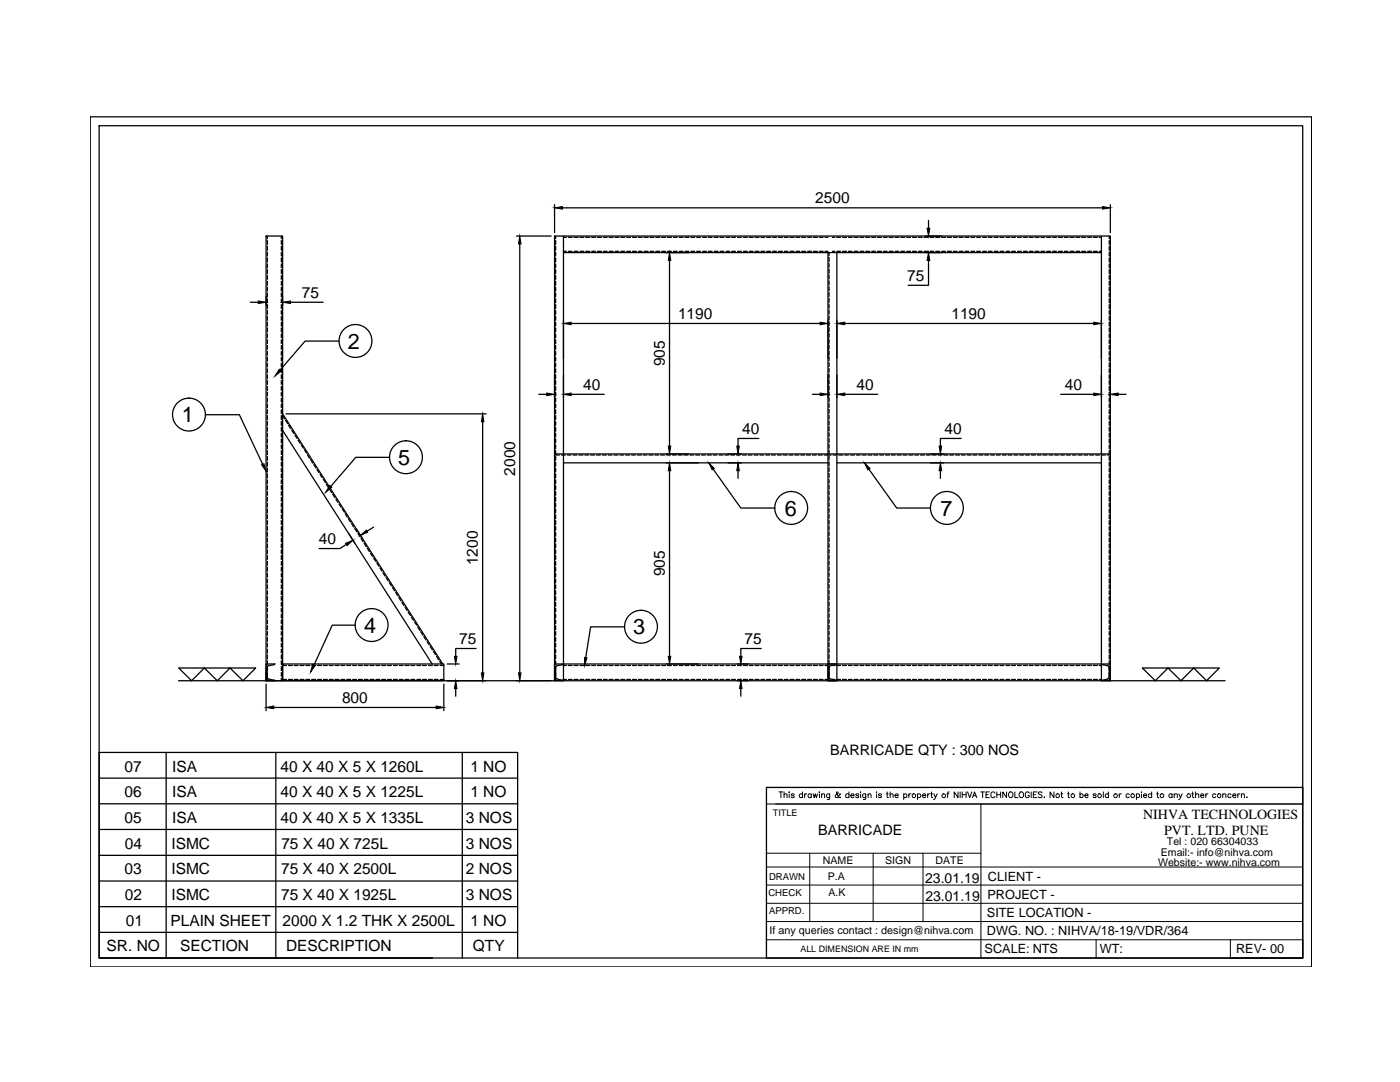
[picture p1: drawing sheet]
<svg xmlns="http://www.w3.org/2000/svg" width="279mm" height="216mm" viewBox="0 0 279 216" stroke-linecap="round" stroke-linejoin="round" font-family="sans-serif">
<!-- layer: 0 -->
<g fill="none" stroke="#000" stroke-width=".25">
<path d="M18 23.3h243.8v169.6h-243.8zM19.8 25.1h240.2v166.1h-240.2zM53.1 47.1h3.3v88.7h-3.3zM53.1 59.1v1.9M53.4 47.1v.5M53.4 48v.8M53.4 49.1v.8M53.4 50.3v.8M53.4 51.5v.8M53.4 52.6v.8M53.4 53.8v.8M53.4 55v.7"/>
<path d="M53.4 56.1v.8M53.4 57.3v.8M53.4 58.4v.9M53.4 59.6v.8M56.1 47.1v.5M56.1 48v.8M56.1 49.1v.8M56.1 50.3v.8M56.1 51.5v.8M56.1 52.6v.8M56.1 53.8v.8M56.1 55v.7"/>
<path d="M56.1 56.1v.8M56.1 57.3v.8M56.1 58.4v.9M56.1 59.6v.8M56.4 59.1v1.9M103.1 47.1h6.9M103.7 48.7v85.6M110.7 40.8v5.6M110.9 47.1v.5M110.9 48v.8M110.9 49.1v.8M110.9 50.3v.8"/>
<path d="M110.9 51.5v.8M110.9 52.6v.8M110.9 53.8v.8M110.9 55v.7M110.9 56.1v.8M110.9 57.3v.8M110.9 58.4v.9M110.9 59.6v.8M112.2 41.5h107.9M112.5 47.1v88.7h-1.8v-3.3h109.1M112.5 50.4h107.3M112.5 50.2h.5"/>
<path d="M112.5 47.4h.5M113.4 50.2h.8M113.4 47.4h.8M114.6 50.2h.8M114.6 47.4h.8M115.8 50.2h.7M115.8 47.4h.7M116.9 50.2h.8M116.9 47.4h.8M118.1 50.2h.7M118.1 47.4h.7M119.2 50.2h.8"/>
<path d="M119.2 47.4h.8M120.4 50.2h.8M120.4 47.4h.8M121.6 50.2h.8M121.6 47.4h.8M122.7 50.2h.8M122.7 47.4h.8M123.9 50.2h.8M123.9 47.4h.8M125.1 50.2h.7M125.1 47.4h.7M126.2 50.2h.8"/>
<path d="M126.2 47.4h.8M127.4 50.2h.8M127.4 47.4h.8M128.5 50.2h.8M128.5 47.4h.8M129.7 50.2h.8M129.7 47.4h.8M130.9 50.2h.8M130.9 47.4h.8M132.1 50.2h.7M132.1 47.4h.7M133.2 50.2h.8"/>
<path d="M133.2 47.4h.8M133.6 52v37M134.4 50.2h.7M134.4 47.4h.7M135.6 50.2h.7M135.6 47.4h.7M136.7 50.2h.8M136.7 47.4h.8M137.9 50.2h.8M137.9 47.4h.8M139 50.2h.8M139 47.4h.8"/>
<path d="M140.2 50.2h.8M140.2 47.4h.8M141.4 50.2h.7M141.4 47.4h.7M142.6 50.2h.7M142.6 47.4h.7M143.7 50.2h.8M143.7 47.4h.8M144.9 50.2h.7M144.9 47.4h.7M146 50.2h.8M146 47.4h.8"/>
<path d="M147.2 50.2h.8M147.2 47.4h.8M148.4 50.2h.8M148.4 47.4h.8M149.5 50.2h.8M149.5 47.4h.8M150.7 50.2h.8M150.7 47.4h.8M151.9 50.2h.7M151.9 47.4h.7M153 50.2h.8M153 47.4h.8"/>
<path d="M154.2 50.2h.8M154.2 47.4h.8M155.3 50.2h.8M155.3 47.4h.8M156.5 50.2h.8M156.5 47.4h.8M157.7 50.2h.8M157.7 47.4h.8M158.8 50.2h.8M158.8 47.4h.8M160 50.2h.8M160 47.4h.8"/>
<path d="M161.2 50.2h.7M161.2 47.4h.7M162.3 50.2h.8M162.3 47.4h.8M163.5 50.2h.8M163.5 47.4h.8M164.6 50.2h.6M164.6 47.4h.6M165.2 50.4v85.4h1.8v-85.4M165.5 50.4v.6M165.5 51.4v.8M165.5 52.6v.7"/>
<path d="M165.5 53.7v.8M165.5 54.9v.8M165.5 56v.8M165.5 57.2v.8M165.5 58.4v.8M165.5 59.5v.8M166.1 50.2h.5M166.1 47.4h.5M167 50.2h.7M167 47.4h.7M168.1 50.2h.8M168.1 47.4h.8"/>
<path d="M169.3 50.2h.8M169.3 47.4h.8M170.4 50.2h.9M170.4 47.4h.9M171.6 50.2h.8M171.6 47.4h.8M172.8 50.2h.8M172.8 47.4h.8M174 50.2h.7M174 47.4h.7M175.1 50.2h.8M175.1 47.4h.8"/>
<path d="M176.3 50.2h.8M176.3 47.4h.8M177.4 50.2h.8M177.4 47.4h.8M178.6 50.2h.8M178.6 47.4h.8M179.8 50.2h.8M179.8 47.4h.8M180.9 50.2h.8M180.9 47.4h.8M182.1 50.2h.8M182.1 47.4h.8"/>
<path d="M183.3 50.2h.7M183.3 47.4h.7M184.4 50.2h.8M184.4 47.4h.8M184.6 47.1h3.3M185.3 52v4.9h-4.1M185.3 44v1.5M185.6 50.2h.8M185.6 47.4h.8M186.7 50.2h.9M186.7 47.4h.9M187.9 50.2h.8"/>
<path d="M187.9 47.4h.8M189.1 50.2h.8M189.1 47.4h.8M190.3 50.2h.7M190.3 47.4h.7M191.4 50.2h.8M191.4 47.4h.8M192.6 50.2h.8M192.6 47.4h.8M193.8 50.2h.7M193.8 47.4h.7M194.9 50.2h.8"/>
<path d="M194.9 47.4h.8M196.1 50.2h.8M196.1 47.4h.8M197.2 50.2h.8M197.2 47.4h.8M198.4 50.2h.8M198.4 47.4h.8M199.6 50.2h.7M199.6 47.4h.7M200.8 50.2h.7M200.8 47.4h.7M201.9 50.2h.8"/>
<path d="M201.9 47.4h.8M203.1 50.2h.7M203.1 47.4h.7M204.2 50.2h.8M204.2 47.4h.8M205.4 50.2h.8M205.4 47.4h.8M206.6 50.2h.8M206.6 47.4h.8M207.7 50.2h.8M207.7 47.4h.8M208.9 50.2h.8"/>
<path d="M208.9 47.4h.8M210.1 50.2h.7M210.1 47.4h.7M211.2 50.2h.8M211.2 47.4h.8M212.4 50.2h.8M212.4 47.4h.8M213.5 50.2h.8M213.5 47.4h.8M214.7 50.2h.8M214.7 47.4h.8M215.9 50.2h.8"/>
<path d="M215.9 47.4h.8M217.1 50.2h.7M217.1 47.4h.7M218.2 50.2h.8M218.2 47.4h.8M219.4 50.2h.4M219.4 47.4h.4M219.8 47.1v88.7h1.8v-3.3h-1.8M221.4 47.1v.5M221.4 48v.8M221.4 49.1v.8M221.4 50.3v.8"/>
<path d="M221.4 51.5v.8M221.4 52.6v.8M221.4 53.8v.8M221.4 55v.7M221.4 56.1v.8M221.4 57.3v.8M221.4 58.4v.9M221.4 59.6v.8M221.6 40.8v5.6M50 60.3h1.5M53.4 60.8v.8M53.4 62v.7"/>
<path d="M53.4 63.1v.8M53.4 64.3v.8M53.4 65.4v.8M53.4 66.6v.8M53.4 67.8v.8M53.4 68.9v.8M53.4 70.1v.8M53.4 71.3v.7M53.4 72.5v.7M53.4 73.6v.8M53.4 74.8v.8M53.4 75.9v.8"/>
<path d="M53.4 77.1v.8M53.4 78.3v.7M53.4 79.4v.8M56.1 60.8v.8M56.1 62v.7M56.1 63.1v.8M56.1 64.3v.8M56.1 65.4v.8M56.1 66.6v.8M56.1 67.8v.8M56.1 68.9v.8M56.1 70.1v.8"/>
<path d="M56.1 71.3v.7M56.1 72.5v.7M56.1 73.6v.8M56.1 74.8v.8M56.1 75.9v.8M56.1 77.1v.8M56.1 78.3v.7M56.1 79.4v.8M58 60.3h6.5M67.7 68.1h-6.8l-5 5.8M107.5 78.7h1.6M110.9 60.8v.8"/>
<path d="M110.9 62v.7M110.9 63.1v.8M110.9 64.3v.8M110.9 65.4v.8M110.9 66.6v.8M110.9 67.8v.8M110.9 68.9v.8M110.9 70.1v.8M110.9 71.3v.7M110.9 72.5v.7M110.9 73.6v.8M110.9 74.8v.8"/>
<path d="M110.9 75.9v.8M110.9 77.1v.8M110.9 78.3v.7M110.9 79.4v.8M114 64.5h49.7M114 78.7h6.6M162.2 78.7h1.5M165.2 63.9v7.6M165.2 74.8v4.6M165.5 60.7v.8M165.5 61.9v.7M165.5 63.1v.7"/>
<path d="M165.5 64.2v.8M165.5 65.4v.8M165.5 66.5v.8M165.5 67.7v.8M165.5 68.9v.7M165.5 70v.8M165.5 71.2v.8M165.5 72.4v.7M165.5 73.5v.8M165.5 74.7v.8M165.5 75.8v.8M165.5 77v.8"/>
<path d="M165.5 78.2v.8M165.5 79.4v.7M167 63.9v7.6M167 74.8v4.6M168.6 64.5h49.7M168.6 78.7h6.5M211.7 78.7h6.6M221.4 60.8v.8M221.4 62v.7M221.4 63.1v.8M221.4 64.3v.8M221.4 65.4v.8"/>
<path d="M221.4 66.6v.8M221.4 67.8v.8M221.4 68.9v.8M221.4 70.1v.8M221.4 71.3v.7M221.4 72.5v.7M221.4 73.6v.8M221.4 74.8v.8M221.4 75.9v.8M221.4 77.1v.8M221.4 78.3v.7M221.4 79.4v.8"/>
<path d="M221.6 74.8v4.6M223.2 78.7h1.5M41 82.7h6.8l4.6 10M53.4 80.6v.8M53.4 81.8v.7M53.4 82.9v.8M53.4 84.1v.8M53.4 85.2v.8M53.4 86.4v.8M53.4 87.6v.8M53.4 88.8v.7M53.4 89.9v.8"/>
<path d="M53.4 91.1v.7M53.4 92.2v.8M53.4 93.4v.8M53.4 94.6v.8M53.4 95.7v.8M53.4 96.9v.8M53.4 98.1v.7M53.4 99.2v.8M56.1 80.6v.8M56.1 81.8v.7M56.1 82.9v.8M56.1 84.1v.8"/>
<path d="M56.1 85.2v.8M56.1 86.4v.8M56.1 87.6v.8M56.1 88.8v.7M56.1 89.9v.8M56.1 91.1v.7M56.1 92.2v.8M56.1 93.4v.8M56.1 94.6v.8M56.1 95.7v.8M56.1 96.9v.8M56.1 98.1v.7"/>
<path d="M56.1 99.2v.8M56.4 82.6l32 49.9M56.4 83l.4 .6M56.4 85.9l29.8 46.6M57 83.9l.4 .6M57.1 82.6h39.9M57.6 84.9l.4 .6M58.2 85.8l.4 .7M58.9 86.8l.4 .7M59.5 87.8l.4 .7M60.1 88.8l.5 .6M60.8 89.8l.4 .6"/>
<path d="M61.4 90.7l.4 .7M62 91.7l.4 .7M62.6 92.7l.4 .7M63.3 93.7l.4 .6M63.9 94.7l.4 .6M64.5 95.7l.5 .6M65.1 96.6l.4 .7M65.8 97.6l.4 .7M66.4 98.6l.4 .7M67 99.6l.5 .6M77.8 91.3h-6.8l-5 5.8M96.3 84.1v50.2"/>
<path d="M110.9 90.6h54.3M110.9 90.8h.7M110.9 80.6v.8M110.9 81.8v.7M110.9 82.9v.8M110.9 84.1v.8M110.9 85.2v.8M110.9 86.4v.8M110.9 87.6v.8M110.9 88.8v.7M110.9 89.9v.8M110.9 91.1v.7"/>
<path d="M110.9 92.2v.8M110.9 93.4v.8M110.9 94.6v.8M110.9 95.7v.8M110.9 96.9v.8M110.9 98.1v.7M110.9 99.2v.8M112.1 90.8h.7M112.5 92.4h52.7M113.2 90.8h.8M114.4 90.8h.8M115.5 90.8h.8"/>
<path d="M116.7 90.8h.8M117.9 90.8h.8M119.1 90.8h.7M120.2 90.8h.8M121.4 90.8h.7M122.5 90.8h.8M123.7 90.8h.8M124.9 90.8h.8M126 90.8h.8M127.2 90.8h.8M128.4 90.8h.7M129.5 90.8h.8"/>
<path d="M130.7 90.8h.8M131.8 90.8h.8M133 90.8h.8M133.6 93.9v37.1M134.2 90.8h.8M135.4 90.8h.7M136.5 90.8h.8M137.7 90.8h.7M138.8 90.8h.8M140 90.8h.8M141.2 90.8h.8M142.3 93.6l5.5 7.8h6.9"/>
<path d="M142.3 90.8h.8M143.5 90.8h.8M144.7 90.8h.7M145.9 90.8h.7M147 90.8h.8M147.3 93.9v1.5M148.2 90.8h.7M149.3 90.8h.8M150.5 90.8h.8M151.4 87.5h-4.1v1.5M151.7 90.8h.7M152.8 90.8h.8"/>
<path d="M154 90.8h.7M155.2 90.8h.7M156.3 90.8h.8M157.5 90.8h.8M158.6 90.8h.8M159.8 90.8h.8M161 90.8h.8M162.2 90.8h.7M163.3 90.8h.8M164.5 90.8h.7M165.5 90.6h55.9M165.5 90.8h.4"/>
<path d="M165.5 80.5v.8M165.5 81.7v.8M165.5 82.8v.8M165.5 84v.8M165.5 85.2v.8M165.5 86.3v.8M165.5 87.5v.8M165.5 88.7v.7M165.5 89.8v.8M165.5 91v.8M165.5 92.1v.8M165.5 93.3v.8"/>
<path d="M165.5 94.5v.8M165.5 95.7v.7M165.5 96.8v.8M165.5 98v.7M165.5 99.1v.8M166.3 90.8h.7M167 92.4h52.8M167.4 90.8h.8M168.6 90.8h.7M169.7 90.8h.8M170.9 90.8h.8M172.1 90.8h.8"/>
<path d="M173.2 90.8h.8M173.4 93.6l5.6 7.8h6.7M174.4 90.8h.8M175.6 90.8h.7M176.7 90.8h.8M177.9 90.8h.8M179 90.8h.8M180.2 90.8h.8M181.4 90.8h.8M182.6 90.8h.7M183.7 90.8h.8M184.9 90.8h.7"/>
<path d="M186 90.8h.8M187.2 90.8h.8M187.7 93.9v1.5M188.4 90.8h.8M189.5 90.8h.8M190.7 90.8h.8M191.8 87.5h-4.1v1.5M191.9 90.8h.7M193.1 90.8h.7M194.2 90.8h.8M195.4 90.8h.7M196.5 90.8h.8"/>
<path d="M197.7 90.8h.8M198.9 90.8h.7M200 90.8h.8M201.2 90.8h.7M202.4 90.8h.7M203.5 90.8h.8M204.7 90.8h.8M205.8 90.8h.8M207 90.8h.8M208.2 90.8h.8M209.4 90.8h.7M210.5 90.8h.8"/>
<path d="M211.7 90.8h.7M212.8 90.8h.8M214 90.8h.8M215.2 90.8h.8M216.3 90.8h.8M217.5 90.8h.8M218.7 90.8h.7M219.8 90.8h.8M221 90.8h.4M221.4 80.6v.8M221.4 81.8v.7M221.4 82.9v.8"/>
<path d="M221.4 84.1v.8M221.4 85.2v.8M221.4 86.4v.8M221.4 87.6v.8M221.4 88.8v.7M221.4 89.9v.8M221.4 91.1v.7M221.4 92.2v.8M221.4 93.4v.8M221.4 94.6v.8M221.4 95.7v.8M221.4 96.9v.8"/>
<path d="M221.4 98.1v.7M221.4 99.2v.8M53.4 100.4v.8M53.4 101.5v.8M53.4 102.7v.8M53.4 103.9v.8M53.4 105.1v.7M53.4 106.2v.8M53.4 107.4v.7M53.4 108.5v.8M53.4 109.7v.8M53.4 110.9v.8"/>
<path d="M53.4 112v.8M53.4 113.2v.8M53.4 114.4v.7M53.4 115.6v.7M53.4 116.7v.8M53.4 117.9v.7M53.4 119v.8M56.1 100.4v.8M56.1 101.5v.8M56.1 102.7v.8M56.1 103.9v.8M56.1 105.1v.7"/>
<path d="M56.1 106.2v.8M56.1 107.4v.7M56.1 108.5v.8M56.1 109.7v.8M56.1 110.9v.8M56.1 112v.8M56.1 113.2v.8M56.1 114.4v.7M56.1 115.6v.7M56.1 116.7v.8M56.1 117.9v.7M56.1 119v.8"/>
<path d="M67.7 100.6l.4 .6M68.3 101.5l.4 .7M68.9 102.5l.4 .7M69.1 108.6l-1.3 .9h-4.1M69.5 103.5l.4 .7M69.7 106.5l1.1 1.9M70.2 104.5l.4 .6M70.8 105.5l.4 .6M71.1 105.6l1.2 1.8M71.4 106.5l.5 .6M72.1 107.4l.3 .7M72.7 108.4l.4 .7"/>
<path d="M73.3 109.4l.4 .7M73.9 110.4l.5 .6M74.6 111.4l.4 .6M74.6 105.2l-1.3 .8M75.2 112.3l.4 .7M75.8 113.3l.4 .6M76.4 114.3l.4 .7M77.1 115.3l.4 .6M77.7 116.3l.4 .6M78.3 117.2l.5 .7M79 118.2l.4 .7M79.6 119.2l.4 .7"/>
<path d="M110.9 100.4v.8M110.9 101.5v.8M110.9 102.7v.8M110.9 103.9v.8M110.9 105.1v.7M110.9 106.2v.8M110.9 107.4v.7M110.9 108.5v.8M110.9 109.7v.8M110.9 110.9v.8M110.9 112v.8M110.9 113.2v.8"/>
<path d="M110.9 114.4v.7M110.9 115.6v.7M110.9 116.7v.8M110.9 117.9v.7M110.9 119v.8M165.5 100.3v.8M165.5 101.5v.8M165.5 102.6v.8M165.5 103.8v.8M165.5 105v.7M165.5 106.1v.8M165.5 107.3v.8"/>
<path d="M165.5 108.4v.8M165.5 109.6v.8M165.5 110.8v.8M165.5 112v.7M165.5 113.1v.8M165.5 114.3v.7M165.5 115.5v.7M165.5 116.6v.8M165.5 117.8v.8M165.5 118.9v.8M221.4 100.4v.8M221.4 101.5v.8"/>
<path d="M221.4 102.7v.8M221.4 103.9v.8M221.4 105.1v.7M221.4 106.2v.8M221.4 107.4v.7M221.4 108.5v.8M221.4 109.7v.8M221.4 110.9v.8M221.4 112v.8M221.4 113.2v.8M221.4 114.4v.7M221.4 115.6v.7"/>
<path d="M221.4 116.7v.8M221.4 117.9v.7M221.4 119v.8M35.6 135.8h208.9M35.7 133.3h5.1l-2.6 2.5zM40.8 133.3h5.1l-2.5 2.5zM45.9 133.3h5.1l-2.5 2.5zM53.1 134.1v1.7M53.1 136.5v5.3M53.3 133.2v1.9l.3 .3M53.4 120.2v.8M53.4 121.4v.7"/>
<path d="M53.4 122.5v.8M53.4 123.7v.7M53.4 124.9v.7M53.4 126v.8M53.4 127.2v.8M53.4 128.3v.8M53.4 129.5v.8M53.4 130.7v.8M53.4 131.9v.7M53.4 133v.8M53.4 134.2v.7M53.4 135.3v.5"/>
<path d="M53.6 135.5l1.2 .2M54.7 135.7l.1 .1M54.8 132.6l-1.2 .2-.3 .4M54.8 132.5l-.1 .1M54.9 132.5h-1.8v3.3h1.8M56.1 120.2v.8M56.1 121.4v.7M56.1 122.5v.8M56.1 123.7v.7M56.1 124.9v.7M56.1 126v.8M56.1 127.2v.8"/>
<path d="M56.1 128.3v.8M56.1 129.5v.8M56.1 130.7v.8M56.1 131.9v.7M56.1 133v.8M56.1 134.2v.7M56.1 135.3v.5M56.4 132.5h32.2v3.3h-32.2zM56.4 132.8h.8M56.4 135.6h.8M57.5 132.8h.8M57.5 135.6h.8"/>
<path d="M58.7 132.8h.8M58.7 135.6h.8M59.9 132.8h.8M59.9 135.6h.8M61.1 132.8h.7M61.1 135.6h.7M62.2 132.8h.8M62.2 135.6h.8M63.4 132.8h.7M63.4 135.6h.7M64.5 132.8h.8M64.5 135.6h.8"/>
<path d="M65.7 132.8h.8M65.7 135.6h.8M66.9 132.8h.8M66.9 135.6h.8M68 132.8h.8M68 135.6h.8M69.2 132.8h.8M69.2 135.6h.8M70.4 132.8h.7M70.4 135.6h.7M70.9 124.7h-4.6l-3.6 8M71.5 132.8h.8"/>
<path d="M71.5 135.6h.8M72.7 132.8h.8M72.7 135.6h.8M73.8 132.8h.8M73.8 135.6h.8M75 132.8h.8M75 135.6h.8M76.2 132.8h.8M76.2 135.6h.8M77.4 132.8h.7M77.4 135.6h.7M78.5 132.8h.8"/>
<path d="M78.5 135.6h.8M79.7 132.8h.7M79.7 135.6h.7M80.2 120.2l.4 .6M80.8 132.8h.8M80.8 135.6h.8M80.8 121.1l.5 .7M81.5 122.2l.4 .6M82 132.8h.8M82 135.6h.8M82.1 123.1l.4 .7M82.7 124.1l.5 .6"/>
<path d="M83.2 132.8h.8M83.2 135.6h.8M83.4 125.1l.3 .7M84 126.1l.4 .6M84.3 132.8h.8M84.3 135.6h.8M84.6 127l.4 .7M85.2 128l.5 .7M85.5 132.8h.8M85.5 135.6h.8M85.9 129l.4 .7M86.5 130l.4 .6"/>
<path d="M86.7 132.8h.7M86.7 135.6h.7M87.1 131l.4 .6M87.7 131.9l.4 .6M87.9 132.8h.7M87.9 135.6h.7M88.6 136.5v5.3M89.3 132.5h2.3M90.9 137.4v1.5M95 129.4h-4.1v1.6M110.7 135.8v-88.7h110.9v88.7M110.9 133.2v1.9l.3 .3"/>
<path d="M110.9 120.2v.8M110.9 121.4v.7M110.9 122.5v.8M110.9 123.7v.7M110.9 124.9v.7M110.9 126v.8M110.9 127.2v.8M110.9 128.3v.8M110.9 129.5v.8M110.9 130.7v.8M110.9 131.9v.7M110.9 133v.8"/>
<path d="M110.9 134.2v.7M110.9 135.3v.5M111.2 135.5l1.2 .2M112.3 135.7l.1 .1M112.4 132.6l-1.2 .2-.3 .4M112.4 132.5l-.1 .1M112.5 132.8h.5M112.5 135.6h.5M113.4 132.8h.8M113.4 135.6h.8M114.6 132.8h.8M114.6 135.6h.8"/>
<path d="M115.8 132.8h.7M115.8 135.6h.7M116.9 132.8h.8M116.9 135.6h.8M118.1 132.8h.7M118.1 135.6h.7M119.2 132.8h.8M119.2 135.6h.8M120.4 132.8h.8M120.4 135.6h.8M121.6 132.8h.8M121.6 135.6h.8"/>
<path d="M122.7 132.8h.8M122.7 135.6h.8M123.9 132.8h.8M123.9 135.6h.8M124.7 125.1h-6.8l-1 6.1M125.1 132.8h.7M125.1 135.6h.7M126.2 132.8h.8M126.2 135.6h.8M127.4 132.8h.8M127.4 135.6h.8M128.5 132.8h.8"/>
<path d="M128.5 135.6h.8M129.7 132.8h.8M129.7 135.6h.8M130.9 132.8h.8M130.9 135.6h.8M132.1 132.8h.7M132.1 135.6h.7M133.2 132.8h.8M133.2 135.6h.8M134.4 132.8h.7M134.4 135.6h.7M135.6 132.8h.7"/>
<path d="M135.6 135.6h.7M136.7 132.8h.8M136.7 135.6h.8M137.9 132.8h.8M137.9 135.6h.8M139 132.8h.8M139 135.6h.8M140.2 132.8h.8M140.2 135.6h.8M141.4 132.8h.7M141.4 135.6h.7M142.6 132.8h.7"/>
<path d="M142.6 135.6h.7M143.7 132.8h.8M143.7 135.6h.8M144.9 132.8h.7M144.9 135.6h.7M146 132.8h.8M146 135.6h.8M147.2 132.8h.8M147.2 135.6h.8M147.8 137.4v1.5M148.4 132.8h.8M148.4 135.6h.8"/>
<path d="M149.5 132.8h.8M149.5 135.6h.8M150.7 132.8h.8M150.7 135.6h.8M151.9 132.8h.7M151.9 135.6h.7M151.9 129.4h-4.1v1.6M153 132.8h.8M153 135.6h.8M154.2 132.8h.8M154.2 135.6h.8M155.3 132.8h.8"/>
<path d="M155.3 135.6h.8M156.5 132.8h.8M156.5 135.6h.8M157.7 132.8h.8M157.7 135.6h.8M158.8 132.8h.8M158.8 135.6h.8M160 132.8h.8M160 135.6h.8M161.2 132.8h.7M161.2 135.6h.7M162.3 132.8h.8"/>
<path d="M162.3 135.6h.8M163.5 132.8h.8M163.5 135.6h.8M164.6 132.8h.6M164.6 135.6h.6M165.5 133.2v1.9l.2 .3M165.5 120.1v.8M165.5 121.3v.7M165.5 122.5v.7M165.5 123.6v.8M165.5 124.8v.7M165.5 125.9v.8"/>
<path d="M165.5 127.1v.8M165.5 128.3v.8M165.5 129.4v.8M165.5 130.6v.8M165.5 131.8v.7M165.5 132.9v.8M165.5 134.1v.8M165.5 135.2v.6M165.7 135.5l1.2 .2M166.1 132.8h.5M166.1 135.6h.5M166.9 135.7l.1 .1"/>
<path d="M166.9 132.6l.1-.1h-1.8v3.3h1.8M166.9 132.6l-1.2 .2-.2 .4M167 132.8h.7M167 135.6h.7M168.1 132.8h.8M168.1 135.6h.8M169.3 132.8h.8M169.3 135.6h.8M170.4 132.8h.9M170.4 135.6h.9M171.6 132.8h.8M171.6 135.6h.8"/>
<path d="M172.8 132.8h.8M172.8 135.6h.8M174 132.8h.7M174 135.6h.7M175.1 132.8h.8M175.1 135.6h.8M176.3 132.8h.8M176.3 135.6h.8M177.4 132.8h.8M177.4 135.6h.8M178.6 132.8h.8M178.6 135.6h.8"/>
<path d="M179.8 132.8h.8M179.8 135.6h.8M180.9 132.8h.8M180.9 135.6h.8M182.1 132.8h.8M182.1 135.6h.8M183.3 132.8h.7M183.3 135.6h.7M184.4 132.8h.8M184.4 135.6h.8M185.6 132.8h.8M185.6 135.6h.8"/>
<path d="M186.7 132.8h.9M186.7 135.6h.9M187.9 132.8h.8M187.9 135.6h.8M189.1 132.8h.8M189.1 135.6h.8M190.3 132.8h.7M190.3 135.6h.7M191.4 132.8h.8M191.4 135.6h.8M192.6 132.8h.8M192.6 135.6h.8"/>
<path d="M193.8 132.8h.7M193.8 135.6h.7M194.9 132.8h.8M194.9 135.6h.8M196.1 132.8h.8M196.1 135.6h.8M197.2 132.8h.8M197.2 135.6h.8M198.4 132.8h.8M198.4 135.6h.8M199.6 132.8h.7M199.6 135.6h.7"/>
<path d="M200.8 132.8h.7M200.8 135.6h.7M201.9 132.8h.8M201.9 135.6h.8M203.1 132.8h.7M203.1 135.6h.7M204.2 132.8h.8M204.2 135.6h.8M205.4 132.8h.8M205.4 135.6h.8M206.6 132.8h.8M206.6 135.6h.8"/>
<path d="M207.7 132.8h.8M207.7 135.6h.8M208.9 132.8h.8M208.9 135.6h.8M210.1 132.8h.7M210.1 135.6h.7M211.2 132.8h.8M211.2 135.6h.8M212.4 132.8h.8M212.4 135.6h.8M213.5 132.8h.8M213.5 135.6h.8"/>
<path d="M214.7 132.8h.8M214.7 135.6h.8M215.9 132.8h.8M215.9 135.6h.8M217.1 132.8h.7M217.1 135.6h.7M218.2 132.8h.8M218.2 135.6h.8M219.4 132.8h.4M219.4 135.6h.4M219.8 132.5l.1 .1M219.9 132.6l1.2 .2"/>
<path d="M219.9 135.7l-.1 .1M221 132.8l.3 .4M221.1 135.5l-1.2 .2M221.3 135.1l-.3 .3M221.4 133.2v1.9M221.4 120.2v.8M221.4 121.4v.7M221.4 122.5v.8M221.4 123.7v.7M221.4 124.9v.7M221.4 126v.8M221.4 127.2v.8"/>
<path d="M221.4 128.3v.8M221.4 129.5v.8M221.4 130.7v.8M221.4 131.9v.7M221.4 133v.8M221.4 134.2v.7M221.4 135.3v.5M228 133.3h5.1l-2.5 2.5zM233.1 133.3h5.1l-2.5 2.5zM238.2 133.3h5.1l-2.5 2.5zM19.8 155.3h83.5M33.2 150.1v41.1"/>
<path d="M54.6 141.2h32.5M55 150.1v41.1M92.3 150.1v41.1M153 157.1h107v34.1h-107zM19.8 175.8h83.5M19.8 170.7h83.5M19.8 165.5h83.5M19.8 160.4h83.5M19.8 191.2h66.5h-66.5v-41.1h83.5v41.1M19.8 186h83.5M19.8 180.9h83.5M260 187.5v3.7h-14.5"/>
<circle cx="70.9" cy="68" r="3.3"/>
<circle cx="37.7" cy="82.7" r="3.3"/>
<circle cx="81" cy="91.2" r="3.3"/>
<circle cx="157.9" cy="101.4" r="3.3"/>
<circle cx="189" cy="101.4" r="3.3"/>
<circle cx="74.2" cy="124.7" r="3.3"/>
<circle cx="127.9" cy="125.1" r="3.3"/>
</g>
<g fill="#000" stroke="#000" stroke-width=".2">
<path d="M103.7 47.1l.3 1.6h-.5zM110.7 41.5l1.5-.3v.5zM133.6 50.4l.3 1.6h-.5zM185 45.5h.6l-.3 1.6zM185.3 50.4l.3 1.6h-.6zM220.1 41.2l1.5 .3-1.5 .2zM51.5 60.1l1.6 .2-1.6 .3zM55.7 73.7l.4 .3-1.2 1zM56.4 60.3l1.6-.2v.5zM109.1 78.4l1.6 .3-1.6 .2zM112.5 64.5l1.5-.2v.5zM112.5 78.7l1.5-.3v.5z"/>
<path d="M163.7 64.3l1.5 .2-1.5 .3zM163.7 78.4l1.5 .3-1.5 .2zM167 64.5l1.6-.2v.5zM167 78.7l1.6-.3v.5zM218.3 64.3l1.5 .2-1.5 .3zM218.3 78.4l1.5 .3-1.5 .2zM221.6 78.7l1.6-.3v.5zM52.2 92.7l.5-.2 .4 1.6zM65.8 96.9l.4 .3-1.2 1zM96.3 82.6l.3 1.5h-.5zM133.6 92.4l.3 1.5h-.5zM133.4 89h.5l-.3 1.6z"/>
<path d="M141.4 92.4l1.2 1.1-.5 .3zM147.3 92.4l.2 1.5h-.5zM147 89h.5l-.2 1.6zM172.5 92.4l1.1 1.1-.4 .3zM187.7 92.4l.2 1.5h-.5zM187.4 89h.5l-.2 1.6zM69 108.4l1.5-.6-1.2 1.1zM71.9 106.8l1.2-1 .3 .4zM62.4 132.6l.5 .2-.9 1.3zM90.9 135.8l.3 1.6h-.5zM90.7 131h.5l-.3 1.5zM96.1 134.3h.5l-.3 1.5z"/>
<path d="M103.5 134.3h.5l-.3 1.5zM116.6 131.2l.6 .1-.5 1.5zM133.4 131h.5l-.3 1.5zM147.8 135.8l.3 1.6h-.5zM147.6 131h.5l-.3 1.5zM53.1 141.2l1.5-.3v.5zM87.1 140.9l1.5 .3-1.5 .2z"/>
</g>
<g fill="none" stroke="#000" stroke-width=".2">
<path d="M153 157.1h107v3.3h-107zM155.5 158h.7M155.8 158v1.2M156.5 158.6l.2-.2h.3l.1 .8M156.5 158v1.2M157.5 158v.1zM157.5 158.4v.8M158.5 158.6l-.2-.2-.4 .2 .5 .2v.3l-.3 .1-.2-.2M160.2 158.6a.37 .37 0 0 0-.6-.1 .37 .37 0 0 0 0 .6 .37 .37 0 0 0 .6-.1M160.2 158v1.2M160.6 158.4v.8M161 158.4h-.2l-.2 .3"/>
<path d="M161.9 158.6a.35 .35 0 0 0-.5-.1 .35 .35 0 0 0 0 .5 .35 .35 0 0 0 .5 0M161.9 158.4v.8M162.3 158.4l.2 .8 .2-.8 .2 .8 .3-.8M163.5 158.1h.1zM163.5 158.4v.8M164 158.6l.2-.2h.3l.1 .8M164 158.4v.8M165.6 158.4l-.1 1-.4 .1M165.6 158.6a.35 .35 0 0 0-.5-.1 .35 .35 0 0 0 0 .5 .35 .35 0 0 0 .5 0M167.7 158.5v-.1a.78 .78 0 0 1-.9 .7v-.4l.5-.4-.2-.3-.2 .2 .1 .2 .5 .7 .2 .1v-.2M169.4 158.6a.37 .37 0 0 0-.5-.1 .37 .37 0 0 0 0 .6 .37 .37 0 0 0 .5-.1M169.4 158v1.2"/>
<path d="M169.8 158.7h.6a.35 .35 0 0 0-.4-.3 .35 .35 0 0 0-.1 .6l.2 .2 .3-.2M171.4 158.6l-.2-.2-.4 .2 .5 .2v.3l-.3 .1-.2-.2M171.8 158v.1zM171.8 158.4v.8M172.8 158.4l-.1 1-.4 .1M172.8 158.6a.35 .35 0 0 0-.5-.1 .35 .35 0 0 0 0 .5 .35 .35 0 0 0 .5 0M173.2 158.6l.3-.2h.3v.8M173.2 158.4v.8M174.9 158v.1zM174.9 158.4v.8M175.9 158.6l-.2-.2-.4 .2 .6 .2v.3l-.4 .1-.2-.2M176.9 158.4h.4"/>
<path d="M177.1 158v.9v.2l.2 .1M177.6 158.6l.3-.2h.3v.8M177.6 158v1.2M178.6 158.7h.7v-.1a.35 .35 0 0 0-.6-.1 .35 .35 0 0 0 0 .6 .35 .35 0 0 0 .6-.1M180.4 158.6a.35 .35 0 0 1 .5-.1 .35 .35 0 0 1 0 .5 .35 .35 0 0 1-.5 0M180.4 158.4v1.1M181.4 158.4v.8M181.8 158.4h-.3l-.1 .3M183.1 158.6a.37 .37 0 0 1 .6-.1 .37 .37 0 0 1 0 .6 .37 .37 0 0 1-.6-.1M183.1 158.4v1.1M184.1 158.7h.7a.34 .34 0 0 0-.4-.3 .34 .34 0 0 0-.3 .3l.1 .4 .3 .1 .3-.2M185.1 158.4v.8"/>
<path d="M185.6 158.4h-.3l-.2 .3M185.7 158.4h.4M185.9 158v.9v.2l.3 .1M186.4 158.4l.3 .8 .3-.8M186.7 159.2l-.4 .3M189 158.4h.4M189.4 158l-.3 .2v1M191.2 158v1.2l-.8-1.2v1.2M191.6 158v1.2M192 158v1.2M192 158.6h.8M192.8 158v1.2"/>
<path d="M193.1 158l.4 1.2 .4-1.2M194.1 159.2l.4-1.2 .4 1.2M194.2 158.8h.6M195.7 158h.8M196.1 158v1.2M196.8 158.6h.4M197.5 158h-.7v1.2h.7M198.6 158.3l-.3-.3a.56 .56 0 0 0-.6 .6 .56 .56 0 0 0 .7 .5l.2-.2M198.9 158.6h.8M198.9 158v1.2M199.7 158v1.2M200.9 158v1.2l-.8-1.2v1.2"/>
<path d="M201.5 158.1a.55 .55 0 0 1 .7 .5 .55 .55 0 0 1-.7 .5l-.2-.4zM202.5 158v1.2h.7M203.5 158.2l.1-.1a.54 .54 0 0 1 .7 .5 .54 .54 0 0 1-.7 .5l-.2-.4zM205.4 158.3l-.2-.3a.56 .56 0 0 0-.6 .6 .56 .56 0 0 0 .6 .5l.2-.4h-.2M205.8 158v1.2M206.2 158.6h.4M206.9 158h-.7v1.2h.7M208 158.2l-.3-.2-.5 .2 .2 .3 .5 .2v.4l-.4 .1-.3-.2M208.3 159.1h.2zM210.3 158v1.2l-.7-1.2v1.2M211.7 158.4h.4M211.9 158v.9l.2 .3"/>
<path d="M213 158.4h.4M213.2 158v.9v.2l.3 .1M215.5 158.6a.35 .35 0 0 1 .6-.1 .35 .35 0 0 1 0 .5 .35 .35 0 0 1-.6 0M215.5 158v1.2M216.5 158.7h.6v-.1a.35 .35 0 0 0-.5-.1 .35 .35 0 0 0 0 .6 .35 .35 0 0 0 .5-.1M218.8 158.6l-.3-.2-.3 .2 .5 .2v.3l-.3 .1-.2-.2M220.2 158v1.2M221.2 158.6a.35 .35 0 0 0-.5-.1 .35 .35 0 0 0 0 .5 .35 .35 0 0 0 .5 0M221.2 158v1.2M223.4 158.4v.8M223.8 158.4h-.3l-.1 .3M225.4 158.6a.35 .35 0 0 0-.6-.1 .35 .35 0 0 0 0 .5 .35 .35 0 0 0 .6 0"/>
<path d="M226.8 158.6a.35 .35 0 0 1 .5-.1 .35 .35 0 0 1 0 .5 .35 .35 0 0 1-.5 0M226.8 158.4v1.1M227.8 158v.1zM227.8 158.4v.8M228.2 158.7h.6v-.1a.35 .35 0 0 0-.5-.1 .35 .35 0 0 0 0 .6 .35 .35 0 0 0 .5-.1M229.8 158.6a.37 .37 0 0 0-.5-.1 .37 .37 0 0 0 0 .6 .37 .37 0 0 0 .5-.1M229.8 158v1.2M230.8 158.4h.4M231 158v.9l.3 .3M233.9 158.6a.35 .35 0 0 0-.5-.1 .35 .35 0 0 0 0 .5 .35 .35 0 0 0 .5 0M233.9 158.4v.8M234.3 158.6l.3-.2h.3l.1 .8"/>
<path d="M234.3 158.4v.8M235.3 158.4l.3 .8 .3-.8M235.6 159.2l-.4 .3M237.8 158.4h.4M238 158v.9l.3 .3M238.6 158.6l.3-.2h.3v.8M238.6 158v1.2M239.6 158.7h.7a.35 .35 0 0 0-.5-.3 .35 .35 0 0 0-.1 .6l.2 .2 .4-.2M240.6 158.4v.8M241.1 158.4h-.3l-.2 .3M242.6 158.6a.35 .35 0 0 0-.5-.1 .35 .35 0 0 0 0 .5 .35 .35 0 0 0 .5 0M244 158.6l.3-.2h.3l.1 .8"/>
<path d="M244 158.4v.8M245.7 158.6a.35 .35 0 0 0-.5-.1 .35 .35 0 0 0 0 .5 .35 .35 0 0 0 .5 0M246 158.7h.6v-.1a.35 .35 0 0 0-.5-.1 .35 .35 0 0 0 0 .6 .35 .35 0 0 0 .5-.1M247 158.4v.8M247.5 158.4h-.3l-.2 .3M247.7 158.6l.3-.2h.3v.8M247.7 158.4v.8M248.8 159.1h.1zM153 176.6h107M153 173h107M153 160.4v30.8M153 170.3h42.8"/>
<path d="M154.8 160.4h105.2M161.6 170.3v13.6M174.3 170.3v13.6M184.2 170.3v13.6M195.8 160.4v30.8M153 183.9h107M153 180.2h107M153 187.5h107M218.8 187.5v3.7M245.5 187.5v3.7"/>
<circle cx="182.4" cy="158.8" r=".37"/>
<circle cx="188.4" cy="158.8" r=".37"/>
<circle cx="211.1" cy="158.8" r=".37"/>
<circle cx="214.1" cy="158.8" r=".37"/>
<circle cx="219.4" cy="158.8" r=".37"/>
<circle cx="222.6" cy="158.8" r=".37"/>
<circle cx="226" cy="158.8" r=".37"/>
<circle cx="231.9" cy="158.8" r=".38"/>
<circle cx="237.3" cy="158.8" r=".37"/>
<circle cx="243.3" cy="158.8" r=".37"/>
</g>
<g font-size="4.3">
<text x="69.4" y="69.6">2</text>
<text x="36.3" y="84.3">1</text>
<text x="79.5" y="92.8">5</text>
<text x="156.6" y="102.9">6</text>
<text x="187.7" y="103">7</text>
<text x="72.7" y="126.3">4</text>
<text x="126.4" y="126.6">3</text>
</g>
<g font-size="3.1">
<text x="162.7" y="40.5">2500</text>
<text x="60.3" y="59.4">75</text>
<text x="181.1" y="56">75</text>
<text x="135.3" y="63.6">1190</text>
<text x="189.9" y="63.6">1190</text>
<text x="116.4" y="77.8">40</text>
<text x="132.7" y="73.1" transform="rotate(-90 132.7 73.1)">905</text>
<text x="171" y="77.8">40</text>
<text x="212.5" y="77.8">40</text>
<text x="148.1" y="86.6">40</text>
<text x="188.5" y="86.6">40</text>
<text x="102.8" y="94.9" transform="rotate(-90 102.8 94.9)">2000</text>
<text x="63.6" y="108.5">40</text>
<text x="95.4" y="112.8" transform="rotate(-90 95.4 112.8)">1200</text>
<text x="132.7" y="115" transform="rotate(-90 132.7 115)">905</text>
<text x="91.7" y="128.5">75</text>
<text x="148.6" y="128.5">75</text>
<text x="68.3" y="140.2">800</text>
<text x="24.9" y="154">07</text>
<text x="34.4" y="154">ISA</text>
<text x="56" y="154">40 X 40 X 5 X 1260L</text>
<text x="93.9" y="154">1 NO</text>
<text x="24.9" y="159.1">06</text>
<text x="34.4" y="159.1">ISA</text>
<text x="56" y="159.1">40 X 40 X 5 X 1225L</text>
<text x="93.9" y="159.1">1 NO</text>
<text x="24.9" y="164.2">05</text>
<text x="34.4" y="164.2">ISA</text>
<text x="56" y="164.2">40 X 40 X 5 X 1335L</text>
<text x="93" y="164.2">3 NOS</text>
<text x="24.9" y="169.3">04</text>
<text x="34.2" y="169.3">ISMC</text>
<text x="56.1" y="169.3">75 X 40 X 725L</text>
<text x="93" y="169.3">3 NOS</text>
<text x="24.9" y="174.4">03</text>
<text x="24.9" y="179.6">02</text>
<text x="34.2" y="179.6">ISMC</text>
<text x="34.2" y="174.4">ISMC</text>
<text x="56.1" y="179.6">75 X 40 X 1925L</text>
<text x="56.1" y="174.4">75 X 40 X 2500L</text>
<text x="93" y="179.6">3 NOS</text>
<text x="93" y="174.4">2 NOS</text>
<text x="25.1" y="184.7">01</text>
<text x="34" y="184.7">PLAIN SHEET</text>
<text x="56.4" y="184.7">2000 X 1.2 THK X 2500L</text>
<text x="93.9" y="184.7">1 NO</text>
<text x="21.3" y="189.9">SR. NO</text>
<text x="36" y="189.9">SECTION</text>
<text x="57.1" y="189.9">DESCRIPTION</text>
<text x="94.4" y="189.8">QTY</text>
</g>
<g font-size="2.9">
<text x="165.7" y="150.6">BARRICADE QTY : 300 NOS</text>
<text x="163.3" y="166.7">BARRICADE</text>
</g>
<g font-size="2.8">
<text x="228.1" y="163.4">NIHVA TECHNOLOGIES</text>
<text x="232.3" y="166.6">PVT. LTD. PUNE</text>
<text x="184.6" y="176.1">23.01.19</text>
<text x="184.7" y="179.7">23.01.19</text>
</g>
<g font-size="2.5">
<text x="197.1" y="179.3">PROJECT -</text>
<text x="197.2" y="175.7">CLIENT -</text>
<text x="196.9" y="183">SITE LOCATION -</text>
<text x="196.5" y="190.2">SCALE: NTS</text>
<text x="196.9" y="186.6">DWG. NO. : NIHVA/18-19/VDR/364</text>
<text x="219.5" y="190.2">WT:</text>
<text x="246.7" y="190.2">REV- 00</text>
</g>
<text font-size="2.2" x="153.6" y="186.3">If any queries contact : design@nihva.com</text>
<g font-size="2.1">
<text x="164.2" y="172.5">NAME</text>
<text x="176.7" y="172.5">SIGN</text>
<text x="186.7" y="172.4">DATE</text>
<text x="231.1" y="172.7">Website:- www.nihva.com</text>
<text x="231.7" y="170.8">Email:- info@nihva.com</text>
<text x="232.9" y="168.7">Tel : 020 66304033</text>
<text x="165.2" y="175.5">P.A</text>
<text x="165.3" y="178.8">A.K</text>
</g>
<g font-size="1.9">
<text x="153.3" y="178.8">CHECK</text>
<text x="153.5" y="175.6">DRAWN</text>
<text x="153.5" y="182.4">APPRD.</text>
</g>
<g font-size="1.8">
<text x="154.2" y="162.8">TITLE</text>
<text x="159.7" y="190">ALL DIMENSION ARE IN mm</text>
</g>
</svg>
